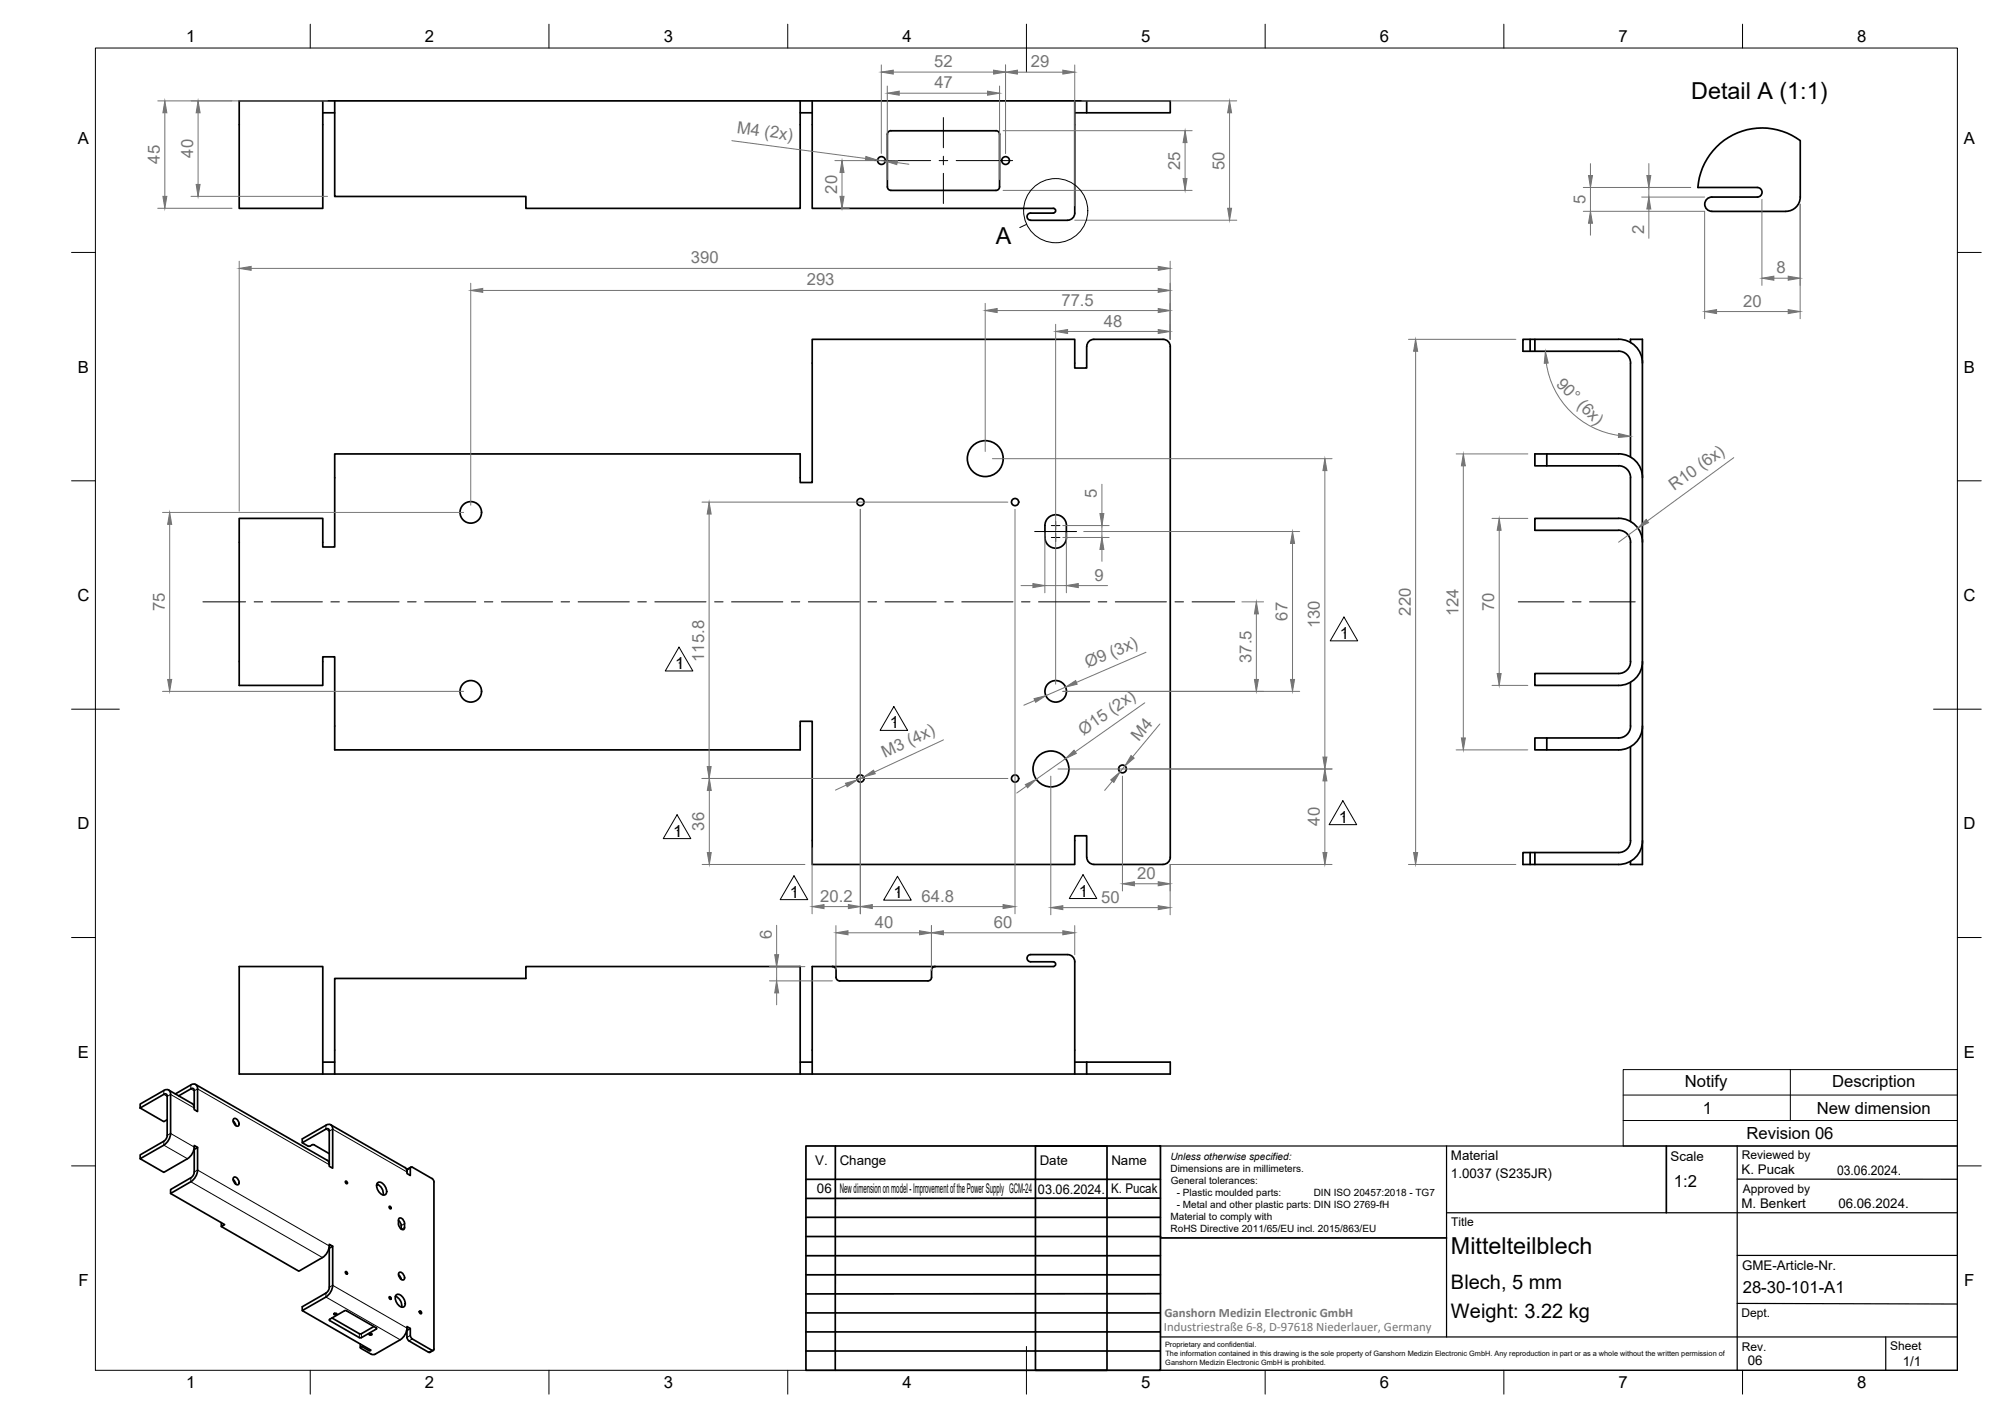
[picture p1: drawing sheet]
<svg xmlns="http://www.w3.org/2000/svg" width="420mm" height="297mm" viewBox="0 0 420 297" stroke-linecap="round" stroke-linejoin="round" font-family="sans-serif">
<!-- layer: Visible -->
<g fill="none" stroke="#000" stroke-width=".36">
<path d="M67.6 21.1v22.6h-17.5v-22.6h195v2.5h-20M67.6 23.6h2.5M70.1 21.1v20.1h40.1v2.5h57.4v-22.6M167.6 23.6h2.5M170.1 21.1v22.6h50.5M185.9 39.1v-11a.75 .75 0 0 1 .7-.7h22a.72 .72 0 0 1 .8 .7v11M185.9 39.1a.75 .75 0 0 0 .7 .8h22a.75 .75 0 0 0 .8-.8M225.1 21.1v23.5M227.6 21.1v2.5M215.9 46.2h7.7M215.9 44.6h4.7M215.9 44.6a.75 .75 0 0 0-.8 .8 .75 .75 0 0 0 .8 .7"/>
<path d="M220.6 43.6a.5 .5 0 0 1 .5 .5 .5 .5 0 0 1-.5 .5M225.1 44.6a1.49 1.49 0 0 1-1.5 1.5M358.5 44.3h15.6M374.1 44.3a2.99 2.99 0 0 0 3-3v-11.9a13.5 13.5 0 0 0-21.5 9.9h12.4a1.01 1.01 0 0 1 1.1 1 1.01 1.01 0 0 1-1 1h-9.6a1.49 1.49 0 0 0-1.4 1.5 1.49 1.49 0 0 0 1.5 1.5M229.1 71.1h14.5M229.1 71.1a1.49 1.49 0 0 0-1.5 1.5v4.5h-2.5v-6h-55v30h-2.5v-6h-97.5v19.5h-2.5v-6h-17.5v35h17.5v-6h2.5v19.5h97.5v-6h2.5v30h55v-6h2.5v4.5M243.6 71.1a1.49 1.49 0 0 1 1.5 1.5v107M320.5 71.1v2.5M321.5 71.1v2.5M339 71.1h-20v2.5h20a2.47 2.47 0 0 1 2.5 2.5v19.7M339 71.1a5 5 0 0 1 5 5M341.5 71.8v-.7h2.5v110h-2.5v-.7"/>
<path d="M324 95.1v2.5M339 97.6h-17.5v-2.5h17.5a5 5 0 0 1 5 5M339 97.6a2.51 2.51 0 0 1 2.5 2.5v9.1M218.9 110.1a2.25 2.25 0 0 1 2.2-2.3 2.25 2.25 0 0 1 2.3 2.3M218.9 110.1v2.5a2.25 2.25 0 0 0 2.2 2.2 2.25 2.25 0 0 0 2.3-2.2M223.4 110.1v2.5M339 108.6h-17.5v2.5h17.5M339 111.1a2.51 2.51 0 0 1 2.5 2.5v25M339 108.6a5 5 0 0 1 5 5M341.5 138.6a2.51 2.51 0 0 1-2.5 2.5h-17.5v2.5h17.5a5 5 0 0 0 5-5M324 154.6h-2.5v2.5h2.5M341.5 156.4v19.7a2.51 2.51 0 0 1-2.5 2.5h-20v2.5h20a5 5 0 0 0 5-5"/>
<path d="M341.5 142.9v9.2M341.5 152.1a2.51 2.51 0 0 1-2.5 2.5h-15v2.5h15a5 5 0 0 0 5-5M227.6 179.6a1.49 1.49 0 0 0 1.5 1.5M245.1 179.6a1.49 1.49 0 0 1-1.5 1.5M320.5 178.6v2.5M321.5 178.6v2.5M215.9 200h7.7M215.9 200a.75 .75 0 0 0-.8 .7 .75 .75 0 0 0 .8 .8M223.6 200a1.49 1.49 0 0 1 1.5 1.5M229.1 181.1h14.5M174.4 202.5a.75 .75 0 0 1 .7 .7v1.5a.75 .75 0 0 0 .8 .8M195.9 202.5a.75 .75 0 0 0-.8 .7v1.5a.75 .75 0 0 1-.7 .8h-18.5"/>
<path d="M215.9 201.5h4.7a.5 .5 0 0 1 .5 .5 .5 .5 0 0 1-.5 .5h-50.5v22.5M225.1 201.5v23.5M29.4 232.1l4.9-2.9h.5l.2 .5v8.1a1.57 1.57 0 0 1-.7 1.2M29.4 232.1l4.9 2.9 .7-.4M34.3 228.4l-4.9 2.9v.8M34.3 239.1l-4.9 2.8v.8M34.3 228.4a.86 .86 0 0 1 1-.1 .86 .86 0 0 1 .4 1v8.1l-.2 .9-.5 .9-.7 .7-4.9 2.8 4.9 2.9 5.3-3.2 .9-1.2 .2-1.2 .7 .4v4.7a3.1 3.1 0 0 1-1.4 2.4l-4.3 2.5v-.8l4.3-2.5a1.51 1.51 0 0 0 .7-1.2M35.3 228.3l5 2.9 .3 .3 .1 .6M36.7 229.2l3.3-1.9a.86 .86 0 0 1 1-.1 .86 .86 0 0 1 .4 .9v4.7l-.7-.4v-.3M40.7 228.5v3.6M40.7 228.5l-.1-.3-.4-.2-2.8 1.6M41 227.2l27.6 15.9 .3 .3 .1 .6"/>
<path d="M48.8 234.8l.4 .4 .2 .6M49 234.3a1.04 1.04 0 0 1 .9 1.6 1.04 1.04 0 0 1-.9-1.6zM63.3 239.4l5-2.9h.5l.2 .4v7.1M65.8 239.8l3.2 1.9M67.6 222.5h2.5M68.3 235.7l-5 2.9v.8l1.2 .7h.3l.7-.3h.3M68.3 235.7a.86 .86 0 0 1 1-.1 .86 .86 0 0 1 .4 .9v8.2l-.7-.4v-.3M69.3 235.6l15.5 9M70.1 225v-20h40.1v-2.5h57.4v22.5M167.6 222.5h2.5M225.1 222.5h2.5M227.6 222.5h17.5v2.5h-195v-22.5h17.5v22.5"/>
<path d="M227.6 222.5v2.5M35.7 250l11.4 6.5-.7 .4 16.2 9.4 5.3-3.2 .9-1.2 .2-1.2 .7 .4-.1 8.6-.6 1.3-.7 .7M40.6 240.7l.1 4.8M41.4 240.4l-.7 .4M46.4 256.1v.8M48.8 247.1l.4 .4 .2 .6M49 246.6a1.04 1.04 0 0 1 .9 1.6 1.04 1.04 0 0 1-.9-1.6zM78.9 248a2.14 2.14 0 0 1 1.3 2.3M79.1 247.8a1.28 1.28 0 0 1 1.7 1 1.14 1.14 0 0 1-.2 1.5 1.85 1.85 0 0 1-1.5-2.5zM79.2 248.1l-.3 .2M83.5 255.7l.2 .2a1.83 1.83 0 0 1 .3 1.6M83.7 255.2a1.06 1.06 0 0 1 1 1.1v.8l-.1 .4a1.07 1.07 0 0 1-1.1-1.1v-.8z"/>
<path d="M84.8 244.6l.3 .3 .1 .6M85.2 245.5v.3l.7 .4v-1.4l.1-.3h.4l4.1 2.4M86.1 244.5l-.8 .5-.1 .5M90.5 246.9l.4 .7M90.9 247.6l-.1 35.2-.3 .1-4.1-2.4-.5-.8v-1.4l-.7-.4v.3a3.1 3.1 0 0 1-1.4 2.4l-5.2 3.1h-.8M68.3 271.7l-5 2.8 14.4 8.3-.4 .1M68.9 261.4l.1 8.2M69 269.6a1.57 1.57 0 0 1-.7 1.3l-5 2.8v.8M69 276.4l3.5-1.9 6.4 3.8-3.2 1.9h-.4M69 276.6l6.3 3.6M69.1 276.4v.2M69.5 276.1l5.8 3.3"/>
<path d="M69.7 261.1l-.7 .4M70 275.1h.3l.3 .2-.4 .1-.3-.1zM75.3 279.4h.4M77.4 279.4l.3-.1 .2 .2-.4 .2-.2-.2zM78.3 277.9l-2.6 1.5M82.8 271.5a2.14 2.14 0 0 1 1.3 2.3M83 271.3a1.28 1.28 0 0 1 1.7 .9 1.14 1.14 0 0 1-.2 1.6 1.85 1.85 0 0 1-1.5-2.5zM83.5 267l.4 .5 .1 .5M83.7 266.5a1.04 1.04 0 0 1 .9 1.6 1.04 1.04 0 0 1-.9-1.6zM85.2 278.7v1.5M85.9 278.3l-.7 .4M75.5 281.5v.8"/>
<path d="M76 282.2l1.3 .7M76 282.1h-.3l-.2 .2 2.2 1.4M85.2 280.1l.5 .8 4 2.4M90.8 282.9l-.7 .4h-.3"/>
<circle cx="184.6" cy="33.6" r=".81"/>
<circle cx="210.6" cy="33.6" r=".81"/>
<circle cx="206.4" cy="96.1" r="3.8"/>
<circle cx="98.6" cy="107.3" r="2.25"/>
<circle cx="180.2" cy="105.2" r=".75"/>
<circle cx="212.6" cy="105.2" r=".75"/>
<circle cx="98.6" cy="144.8" r="2.25"/>
<circle cx="221.1" cy="144.8" r="2.25"/>
<circle cx="180.2" cy="163.1" r=".75"/>
<circle cx="212.6" cy="163.1" r=".75"/>
<circle cx="220.1" cy="161.1" r="3.8"/>
<circle cx="235.1" cy="161.1" r=".81"/>
<circle cx="72.6" cy="247.7" r=".23"/>
<circle cx="81.8" cy="252.9" r=".23"/>
<circle cx="72.6" cy="266.6" r=".23"/>
<circle cx="81.8" cy="271.9" r=".23"/>
<circle cx="88" cy="274.9" r=".25"/>
</g>
<!-- layer: Visible Narrow -->
<g fill="none" stroke="#000" stroke-width=".21">
<path d="M34.3 228.4v.8l.7 .5 .7-.4 5 2.8M34.3 239.1v.8l5 2.8M35 237.8l.7-.4 5 2.9M40 227.3v.8l.7 .4 .7-.4 27.6 15.9M68.3 235.7v.8l.7 .4 .7-.4 15.5 9M40 246.7v.9l27.5 15.8M40.7 245.5l.7-.4 27.6 15.9M84.7 257.1l-.6 .4M84.7 256.3l-.7 .4M85.9 244.8l-.7 .4M68.3 270.9v.8l15.5 9M69 269.6l.7-.4 15.5 9"/>
<path d="M69 276.4v.2M75.3 279.4v.8M75.7 279.4v.8M78.8 278.2v.2M85.9 279.7l-.7 .5M76 281.8v.4M77.3 282.6v.3M86.4 280.5l-.7 .4M90.5 282.9l-.8 .4"/>
</g>
<!-- layer: Border -->
<g fill="none" stroke="#000" stroke-width=".21">
<path d="M20 10.1h390v276.9h-390zM65 5.1v5M115 5.1v5M165 5.1v5M215 5.1v10M265 5.1v5M315 5.1v5M365 5.1v5M15 52.9h5M410 52.9h5M15 100.7h5M410 100.7h5"/>
<path d="M15 148.6h10M405 148.6h10M15 196.4h5M410 196.4h5M15 244.2h5M410 244.2h5M65 287v5M115 287v5M165 287v5M215 282.1v9.9M265 287v5M315 287v5"/>
<path d="M365 287v5"/>
</g>
<!-- layer: FD_Dimensions -->
<g fill="none" stroke="#747474" stroke-width=".21">
<path d="M184.6 13.6v18.5M185.8 18v19.6M187.1 15.1h21M188.3 19.5h18.5M209.4 18v19.6M210.6 13.6v18.5M213.1 15.1h9.5M225.1 13.6v29.5M33 21.1h35.6M34.5 23.6v17.5M41.5 23.6v15M153.3 29.5l28 3.7"/>
<path d="M174.9 33.6h8.2M176.4 36.1v5M183.8 33.5l1.6 .2M187.9 34.1l2.5 .3M210.1 27.4h39.6M210.1 39.9h39.6M226.6 21.1h32.4M248.2 29.9v7.5M257.5 23.6v20M331.6 39.3h22.5M333.1 34.3v2.5M333.1 39.3v5"/>
<path d="M345.4 34.3v2.5M345.4 39.3v2M33 43.6h15.6M40 41.1h28.6M50.1 54.7v52.4M52.6 56.2h190M98.6 59.3v46.5M176.1 43.6h1.8M225.1 46.1h33.9M245.1 54.7v16.4M331.6 44.3h25.4v22.5M333.1 46.8v2.5"/>
<path d="M343.9 41.3h13.1M345.4 43.8v6.1M369 41.8v18M371.5 58.3h3M377 42.8v24M101.1 60.8h141.5M206.4 63.5v31.1M208.9 65.1h33.7M221.1 67.9v75.4M223.6 69.4h19M295 71.1h22.5M296.5 73.6v105"/>
<path d="M323.9 76.1a17.8 17.8 0 0 0 15.1 15.1M359.5 65.3h15M207.9 96.1h71.1M277.5 98.6v60M305 95.1h15M306.5 97.6v57M363.1 95.9l-18.1 13.2M34 107.3h63.1M35.5 109.8v32.5M147 105.2h64.1M148.5 107.7v52.9M180.2 106.7v84.7"/>
<path d="M212.6 106.7v84.7M218.8 111.6v12.6M222.6 112.6h9.7M222.6 110.1h9.7M223.4 111.6v12.6M227 111.3h45.2M230.8 101.4v6.2M230.8 110.1v2.5M230.8 115.1v2.5M270.7 113.8v28.5M312.5 108.6h7.5M314 111.1v30"/>
<path d="M343 110.6l-4 3M213.8 122.7h2.5M218.8 122.7h4.6M225.8 122.7h6.2M240 136.6l-14.5 6.3M260.1 126.1h4.5M263.1 128.6v13.7M34 144.8h63.1M197.6 155l-14.4 6.7M216.7 146.7l-2.3 1M222.6 144.8h49.6M223.2 143.9l-4.2 1.8"/>
<path d="M223.2 158.9l-6.2 4.3M239.8 147.2l-14.6 10.3M242.9 151.7l-5.7 6.8M305 157.1h15M312.5 143.6h7.5M147 163.1h64.1M148.6 165.6v13M170.1 177.6v13.8M177.2 164.5l-2.2 1M180.9 162.8l-1.4 .6M215 164.7l-2 1.4M220.1 162.6v29"/>
<path d="M221.6 161.1h57.4M233 163.6l-1.6 2M235.1 162.6v24M235.6 160.5l-1 1.2M277.5 163.6v15M147.1 181.1h21.5M162.7 193.8v6.2M172.6 189.9h5.1M175.1 193.9v9.3M177.6 195.4h15M182.7 189.9h27.4M195.1 193.9v9.3"/>
<path d="M197.6 195.4h25M222.6 190.1h20M225.1 193.9v6.1M237.6 185.1h5M279 181.1h-33.9v10.5M295 181.1h22.5M161.2 205.5h13.1M161.2 202.5h7.4M162.7 202.5v3M162.7 208v2.5"/>
</g>
<g fill="#747474" stroke="#747474" stroke-width=".21">
<path d="M35.5 107.3l.5 2.5h-.9z"/>
<path d="M35.1 142.3h.9l-.5 2.5z"/>
<path d="M50.1 56.2l2.5-.4v.8z"/>
<path d="M242.6 55.8l2.5 .4-2.5 .4z"/>
<path d="M98.6 60.8l2.5-.4v.8z"/>
<path d="M242.6 60.4l2.5 .4-2.5 .4z"/>
<path d="M206.4 65.1l2.5-.5v.9z"/>
<path d="M242.6 64.6l2.5 .5-2.5 .4z"/>
<path d="M221.1 69.4l2.5-.4v.9z"/>
<path d="M242.6 69l2.5 .4-2.5 .5z"/>
<path d="M220.1 190.1l2.5-.4v.8z"/>
<path d="M242.6 189.7l2.5 .4-2.5 .4z"/>
<path d="M235.1 185.1l2.5-.4v.9z"/>
<path d="M242.6 184.7l2.5 .4-2.5 .5z"/>
<path d="M277.5 161.1l.4 2.5h-.8z"/>
<path d="M277.1 178.6h.8l-.4 2.5z"/>
<path d="M277.1 158.6h.8l-.4 2.5z"/>
<path d="M277.5 96.1l.4 2.5h-.8z"/>
<path d="M262.7 142.3h.9l-.5 2.5z"/>
<path d="M263.1 126.1l.5 2.5h-.9z"/>
<path d="M270.3 142.3h.8l-.4 2.5z"/>
<path d="M270.7 111.3l.4 2.5h-.8z"/>
<path d="M216.3 122.2l2.5 .5-2.5 .4z"/>
<path d="M223.4 122.7l2.4-.5v.9z"/>
<path d="M230.8 112.6l.4 2.5h-.8z"/>
<path d="M230.4 107.6h.8l-.4 2.5z"/>
<path d="M216.6 146.4l2.4-.7-2.1 1.4z"/>
<path d="M223.2 143.9l2.1-1.3 .3 .7z"/>
<path d="M214.8 164.3l2.2-1.1-1.8 1.8z"/>
<path d="M223.2 158.9l1.8-1.8 .4 .7z"/>
<path d="M232.6 163.4l2-1.7-1.3 2.2z"/>
<path d="M236.9 158.3l.7 .5-2 1.7z"/>
<path d="M162.7 205.5l.4 2.5h-.8z"/>
<path d="M162.3 200h.8l-.4 2.5z"/>
<path d="M175.1 195.4l2.5-.4v.8z"/>
<path d="M192.6 195l2.5 .4-2.5 .4z"/>
<path d="M195.1 195.4l2.5-.4v.8z"/>
<path d="M222.6 195l2.5 .4-2.5 .4z"/>
<path d="M34.5 21.1l.4 2.5h-.8z"/>
<path d="M34.1 41.1h.8l-.4 2.5z"/>
<path d="M41.5 21.1l.4 2.5h-.8z"/>
<path d="M41.1 38.6h.8l-.4 2.5z"/>
<path d="M176.4 33.6l.4 2.5h-.9z"/>
<path d="M175.9 41.1h.9l-.4 2.5z"/>
<path d="M184.6 15.1l2.5-.4v.8z"/>
<path d="M208.1 14.7l2.5 .4-2.5 .4z"/>
<path d="M185.8 19.5l2.5-.4v.8z"/>
<path d="M206.8 19.1l2.6 .4-2.6 .4z"/>
<path d="M210.6 15.1l2.5-.4v.8z"/>
<path d="M222.6 14.7l2.5 .4-2.5 .4z"/>
<path d="M185.4 33.7h2.6l-.2 .8z"/>
<path d="M181.4 32.8l2.4 .7-2.5 .1z"/>
<path d="M248.2 27.4l.4 2.5h-.8z"/>
<path d="M247.8 37.4h.8l-.4 2.5z"/>
<path d="M257.1 43.6h.9l-.5 2.5z"/>
<path d="M257.5 21.1l.5 2.5h-.9z"/>
<path d="M344.9 36.8h.9l-.4 2.5z"/>
<path d="M345.4 41.3l.4 2.5h-.9z"/>
<path d="M332.7 36.8h.8l-.4 2.5z"/>
<path d="M333.1 44.3l.4 2.5h-.8z"/>
<path d="M369 58.3l2.5-.4v.8z"/>
<path d="M374.5 57.9l2.5 .4-2.5 .4z"/>
<path d="M374.5 64.9l2.5 .4-2.5 .4z"/>
<path d="M357 65.3l2.5-.4v.8z"/>
<path d="M296.5 71.1l.4 2.5h-.8z"/>
<path d="M296.1 178.6h.8l-.4 2.5z"/>
<path d="M306.5 95.1l.4 2.5h-.8z"/>
<path d="M306.1 154.6h.8l-.4 2.5z"/>
<path d="M314 108.6l.4 2.5h-.8z"/>
<path d="M313.6 141.1h.8l-.4 2.5z"/>
<path d="M344.8 108.8l.5 .7-2.3 1.1z"/>
<path d="M323.7 73.6l.6 2.5h-.9z"/>
<path d="M339 90.8l2.5 .6-2.5 .2z"/>
<path d="M148.5 105.2l.4 2.5h-.8z"/>
<path d="M148.1 160.6h.8l-.4 2.5z"/>
<path d="M210.1 189.5l2.5 .4-2.5 .4z"/>
<path d="M180.2 189.9l2.5-.4v.8z"/>
<path d="M177.7 189.5l2.5 .4-2.5 .4z"/>
<path d="M170.1 189.9l2.5-.4v.8z"/>
<path d="M148.6 163.1l.4 2.5h-.9z"/>
<path d="M148.1 178.6h.9l-.4 2.5z"/>
<path d="M177.1 164.1l2.4-.7-2.1 1.4z"/>
<path d="M180.9 162.8l2.1-1.5 .3 .8z"/>
</g>
<!-- layer: Smart Centers -->
<g fill="none" stroke="#000" stroke-width=".21">
<path d="M183.1 33.6h11.8M196.7 33.6h1.8M197.6 24.6v6.4M197.6 32.7v1.8M197.6 36.3v6.3M200.3 33.6h11.8M216.7 111.3h8.8M220.2 110.1h1.8M220.2 112.6h1.8M221.1 109.2v1.8M221.1 111.7v1.8M42.5 126.1h8.9"/>
<path d="M53.2 126.1h1.8M56.8 126.1h10.7M69.3 126.1h1.8M72.9 126.1h10.7M85.4 126.1h1.8M88.9 126.1h10.8M101.5 126.1h1.7M105 126.1h10.7M117.5 126.1h1.8M121.1 126.1h10.7M133.6 126.1h1.8M137.2 126.1h10.7"/>
<path d="M149.7 126.1h1.7M153.2 126.1h10.8M165.7 126.1h1.8M169.3 126.1h10.7M181.8 126.1h1.8M185.4 126.1h10.7M197.9 126.1h1.8M201.4 126.1h10.8M214 126.1h1.7M217.5 126.1h10.7M230 126.1h1.8M233.6 126.1h10.7"/>
<path d="M246.1 126.1h1.8M249.7 126.1h8.9M318 126.1h9.6M329.4 126.1h1.8M332.9 126.1h9.6"/>
</g>
<!-- layer: Detail Boundary -->
<g fill="none" stroke="#000" stroke-width=".21">
<path d="M215 47l-1.4 .7"/>
<circle cx="221.1" cy="44.1" r="6.7"/>
</g>
<!-- layer: Revision Markers -->
<g fill="none" stroke="#000" stroke-width=".21">
<path d="M142.2 135.6l2.9 5h-5.8zM142.2 138.9h.1M281.5 129.3l2.9 4.9h-5.8zM281.5 132.6h.1M187.2 148l2.9 5h-5.8zM187.2 151.3h.1M141.8 170.7l2.9 5h-5.8zM141.8 174h.1M281.3 167.7l2.9 5h-5.8zM281.3 171.1h.1M166.3 183.5l2.9 5h-5.8zM166.3 186.8h.1"/>
<path d="M188 183.6l2.9 5h-5.8zM188 186.9h.1M226.8 183.2l2.9 5h-5.7zM226.8 186.6h.1"/>
</g>
<!-- layer: Custom Tables -->
<path d="M340 224.1h70v16h-70zM340 234.7h70M340 229.4h70M375 224.1v10.6" fill="none" stroke="#000" stroke-width=".21"/>
<!-- layer: TitleBlock -->
<g fill="none" stroke="#000" stroke-width=".36">
<path d="M168.8 240.1h74.3v46.9h-74.3zM168.8 259h74.3M168.8 255h74.3M168.8 247h74.3M175 240.1l-.1 46.9M216.9 240.1h15v46.9h-15zM243.1 259.3h59.9M243.1 251h-74.3M349 240.1v13.9M168.8 279h74.2M168.8 275h74.2M168.8 267h74.3"/>
<path d="M168.8 263h74.3M243.1 271h-74.3M168.8 283h74.2"/>
</g>
<path d="M243.1 240.1h166.9v46.9h-166.9M303 240.1v40M303 254h107M363.9 247h46.1M363.9 240.1v46.9M363.9 263h46M363.9 273l46.1 .2M243.1 280.1h166.9M395 280.1v6.9" fill="none" stroke="#000" stroke-width=".25"/>
<g font-size="4.9">
<text x="354.2" y="20.7">Detail A (1:1)</text>
<text x="208.6" y="51">A</text>
<text x="303.9" y="262.6">Mittelteilblech</text>
</g>
<g font-size="4.2">
<text x="303.9" y="270.1">Blech, 5 mm</text>
<text x="303.9" y="276.1">Weight: 3.22 kg</text>
</g>
<g font-size="3.5">
<text x="39" y="8.8">1</text>
<text x="89" y="8.8">2</text>
<text x="139" y="8.8">3</text>
<text x="189" y="8.8">4</text>
<text x="239" y="8.8">5</text>
<text x="289" y="8.8">6</text>
<text x="339" y="8.8">7</text>
<text x="389" y="8.8">8</text>
<text x="16.3" y="30.2">A</text>
<text x="411.3" y="30.2">A</text>
<text x="16.3" y="78">B</text>
<text x="411.3" y="78">B</text>
<text x="16.2" y="125.9">C</text>
<text x="411.2" y="125.9">C</text>
<text x="280.6" y="133.8">1</text>
<text x="141.4" y="140.2">1</text>
<text x="186.4" y="152.6">1</text>
<text x="16.2" y="173.7">D</text>
<text x="280.4" y="172.3">1</text>
<text x="411.2" y="173.7">D</text>
<text x="141" y="175.2">1</text>
<text x="165.5" y="188">1</text>
<text x="187.1" y="188.2">1</text>
<text x="226" y="187.8">1</text>
<text x="16.3" y="221.6">E</text>
<text x="411.3" y="221.6">E</text>
<text x="352.9" y="227.6">Notify</text>
<text x="383.7" y="227.6">Description</text>
<text x="356.6" y="233.3">1</text>
<text x="380.5" y="233.3">New dimension</text>
<text x="365.8" y="238.6">Revision 06</text>
<text x="350.6" y="248.5">1:2</text>
<text x="16.4" y="269.4">F</text>
<text x="411.4" y="269.4">F</text>
<text x="365" y="270.9">28-30-101-A1</text>
<text x="39" y="290.8">1</text>
<text x="89" y="290.8">2</text>
<text x="139" y="290.8">3</text>
<text x="189" y="290.8">4</text>
<text x="239" y="290.8">5</text>
<text x="289" y="290.8">6</text>
<text x="339" y="290.8">7</text>
<text x="389" y="290.8">8</text>
</g>
<g font-size="3.5" fill="#747474">
<text x="195.7" y="14.1">52</text>
<text x="215.9" y="14.1">29</text>
<text x="195.7" y="18.5">47</text>
<text x="154.2" y="27.8" transform="rotate(8 154.2 27.8)">M4 (2x)</text>
<text x="33.5" y="34.3" transform="rotate(-90 33.5 34.3)">45</text>
<text x="40.4" y="33" transform="rotate(-90 40.4 33)">40</text>
<text x="247.2" y="35.6" transform="rotate(-90 247.2 35.6)">25</text>
<text x="256.5" y="35.6" transform="rotate(-90 256.5 35.6)">50</text>
<text x="175.3" y="40.5" transform="rotate(-90 175.3 40.5)">20</text>
<text x="332.1" y="42.7" transform="rotate(-90 332.1 42.7)">5</text>
<text x="344.3" y="49" transform="rotate(-90 344.3 49)">2</text>
<text x="144.7" y="55.2">390</text>
<text x="169" y="59.8">293</text>
<text x="372.1" y="57.2">8</text>
<text x="222.3" y="64">77.5</text>
<text x="365.1" y="64.2">20</text>
<text x="231.2" y="68.4">48</text>
<text x="325.8" y="80.6" transform="rotate(45 325.8 80.6)">90° (6x)</text>
<text x="229.8" y="104.2" transform="rotate(-90 229.8 104.2)">5</text>
<text x="350.6" y="102.9" transform="rotate(-36 350.6 102.9)">R10 (6x)</text>
<text x="229.2" y="121.6">9</text>
<text x="34.5" y="128" transform="rotate(-90 34.5 128)">75</text>
<text x="269.7" y="130" transform="rotate(-90 269.7 130)">67</text>
<text x="276.5" y="131.6" transform="rotate(-90 276.5 131.6)">130</text>
<text x="295.5" y="129" transform="rotate(-90 295.5 129)">220</text>
<text x="305.5" y="129.1" transform="rotate(-90 305.5 129.1)">124</text>
<text x="312.9" y="128" transform="rotate(-90 312.9 128)">70</text>
<text x="147.5" y="138.6" transform="rotate(-90 147.5 138.6)">115.8</text>
<text x="227.8" y="140" transform="rotate(-23 227.8 140)">Ø9 (3x)</text>
<text x="262.1" y="138.9" transform="rotate(-90 262.1 138.9)">37.5</text>
<text x="226.9" y="154.1" transform="rotate(-35 226.9 154.1)">Ø15 (2x)</text>
<text x="238.5" y="155.4" transform="rotate(-50 238.5 155.4)">M4</text>
<text x="185.4" y="158.8" transform="rotate(-25 185.4 158.8)">M3 (4x)</text>
<text x="276.5" y="173" transform="rotate(-90 276.5 173)">40</text>
<text x="147.5" y="174" transform="rotate(-90 147.5 174)">36</text>
<text x="238.2" y="184.1">20</text>
<text x="171.8" y="188.9">20.2</text>
<text x="193" y="188.9">64.8</text>
<text x="230.7" y="189.1">50</text>
<text x="161.6" y="196.6" transform="rotate(-90 161.6 196.6)">6</text>
<text x="183.2" y="194.4">40</text>
<text x="208.2" y="194.4">60</text>
</g>
<g font-size="2.8">
<text x="170.8" y="244">V.</text>
<text x="175.9" y="244.1">Change</text>
<text x="217.8" y="244.1">Date</text>
<text x="232.8" y="244.1">Name</text>
<text x="303.9" y="243.1">Material</text>
<text x="349.9" y="243.1">Scale</text>
<text x="171.1" y="249.9">06</text>
<text x="175.9" y="250">New dimension on model - Improvement of the Power Supply GCM-24</text>
<text x="217.4" y="250">03.06.2024.</text>
<text x="232.7" y="250">K. Pucak</text>
<text x="303.9" y="246.8">1.0037 (S235JR)</text>
<text x="364.8" y="246">K. Pucak</text>
<text x="384.8" y="246.1">03.06.2024.</text>
<text x="364.8" y="253.1">M. Benkert</text>
<text x="385" y="253.1">06.06.2024.</text>
<text x="364.9" y="266.1">GME-Article-Nr.</text>
<text x="366.1" y="286">06</text>
<text x="398.5" y="286.1">1/1</text>
</g>
<g font-size="2.7" fill="#757477">
<text x="243.9" y="275.9">Ganshorn Medizin Electronic GmbH</text>
<text x="243.8" y="278.9">Industriestraße 6-8, D-97618 Niederlauer, Germany</text>
</g>
<g font-size="2.5">
<text x="364.8" y="242.9">Reviewed by</text>
<text x="365" y="249.9">Approved by</text>
<text x="304" y="256.9">Title</text>
<text x="364.8" y="275.9">Dept.</text>
<text x="364.8" y="282.9">Rev.</text>
<text x="395.9" y="282.9">Sheet</text>
</g>
<g font-size="2.1">
<text x="245.1" y="242.9">Unless otherwise specified:</text>
<text x="245.2" y="245.4">Dimensions are in millimeters.</text>
<text x="245.2" y="248">General tolerances:</text>
<text x="246.5" y="250.5">- Plastic moulded parts:</text>
<text x="275.2" y="250.5">DIN ISO 20457:2018 - TG7</text>
<text x="245.2" y="255.5">Material to comply with</text>
<text x="246.5" y="253">- Metal and other plastic parts: DIN ISO 2769-fH</text>
<text x="245.2" y="258">RoHS Directive 2011/65/EU incl. 2015/863/EU</text>
</g>
<g font-size="1.5">
<text x="244" y="282.2">Proprietary and confidential.</text>
<text x="244.1" y="285.9">Ganshorn Medizin Electronic GmbH is prohibited.</text>
<text x="244.1" y="284.1">The information contained in this drawing is the sole property of Ganshorn Medizin Electronic GmbH. Any reproduction in part or as a whole without the written permission of</text>
</g>
</svg>
